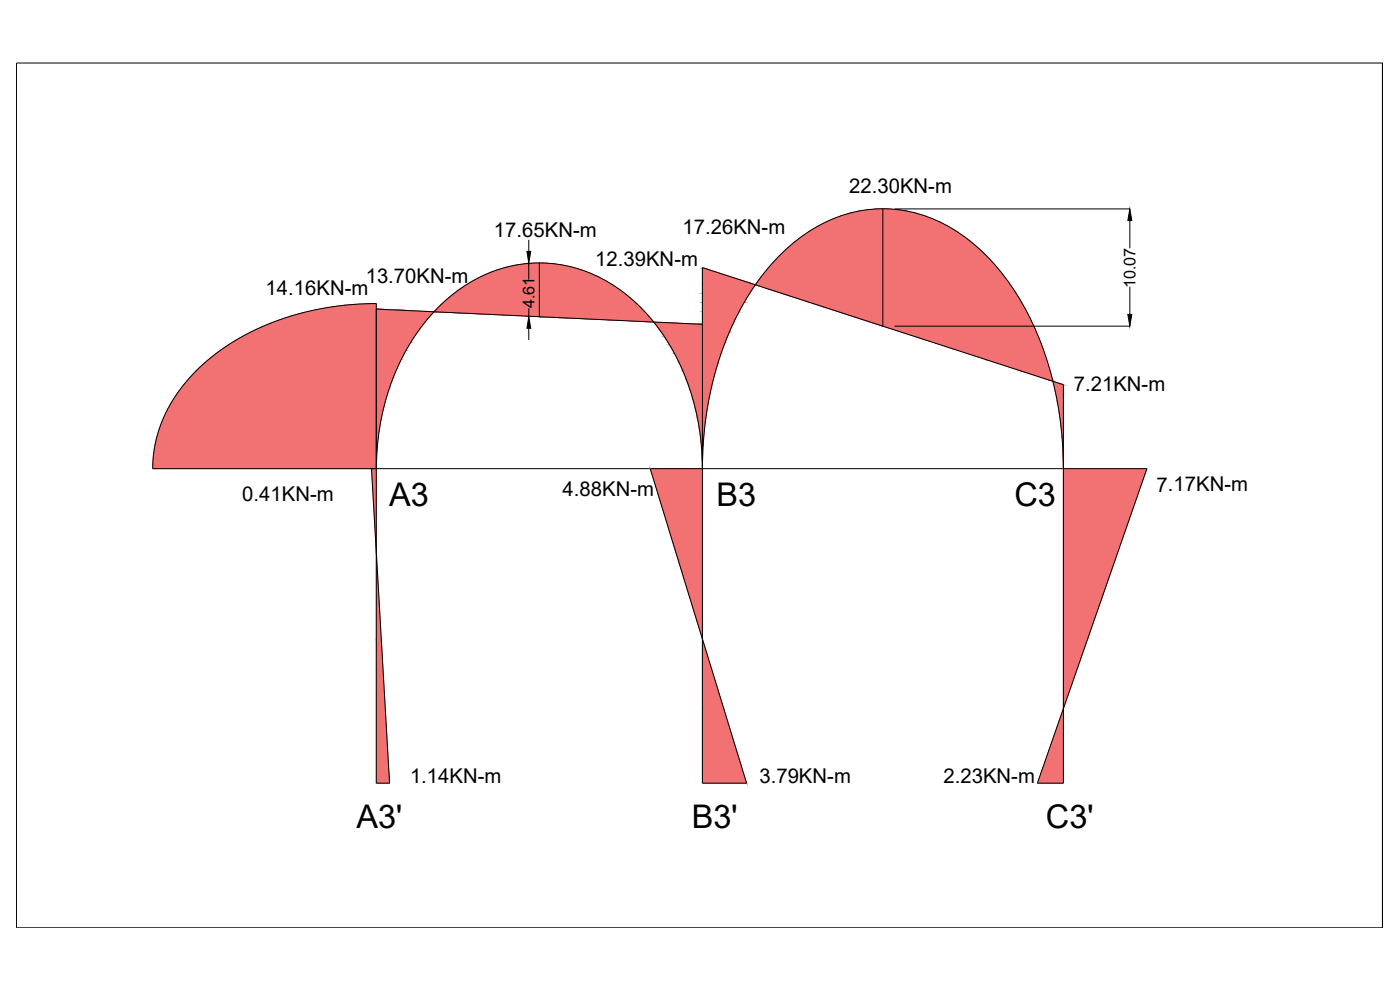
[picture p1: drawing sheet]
<svg xmlns="http://www.w3.org/2000/svg" width="420mm" height="297mm" viewBox="0 0 420 297" stroke-linecap="round" stroke-linejoin="round" font-family="sans-serif">
<!-- layer: 0 -->
<g fill="none" stroke="#000" stroke-width=".3">
<path d="M4.9 18.9h410v259.5h-410zM414.9 18.9h.1M414.9 18.9v259.5M158.4 78.9h.3v5M158.7 72v3.4M161.9 78.9v16.1M265 62.7v35.2M268.5 62.7h70.6M339.1 66.2v8.3M112.9 91.1v143.9h4l-5.4-94.4M112.9 92.7l97.9 4.6M113 91.1a80.4 80.4 0 0 0-47.5 14.5 46.2 46.2 0 0 0-19.1 28.3l-.4 3.3-.2 3.4h298.4l-32.9 94.4h7.8v-119.6l-108.3-35.1v154.7h13.3l-29-94.4"/>
<path d="M158.7 92.5v2.5h-.3M158.7 98.5v3.5M268.5 97.9h70.6M339.1 86v8.3M113 140.6a68.3 68.3 0 0 1 19-48.8 41.6 41.6 0 0 1 39.7-11.7 50.1 50.1 0 0 1 30.8 26 72.9 72.9 0 0 1 8.3 34.5 97.5 97.5 0 0 1 15.9-55.1 52.8 52.8 0 0 1 27.4-21.3 39.8 39.8 0 0 1 35.1 6.7 71.5 71.5 0 0 1 24.2 34.8 105.9 105.9 0 0 1 5.7 34.9"/>
</g>
<g fill="#f27172" stroke="#f27172" stroke-width=".3">
<path d="M262.5 62.8h2.5z"/>
<path d="M210.8 80.3l1 .3h-1z"/>
<path d="M109.6 91.2l3.3-.1z"/>
<path d="M112.9 92.7h.2z"/>
<path d="M159.1 94.9l2.8 .1z"/>
<path d="M193.8 96.5l2.4 .1z"/>
<path d="M196.2 96.6l7.3 .4h-7.1z"/>
<path d="M305.8 111.1h9.3l.8 2.9z"/>
<path d="M316 114.4l2.4 .8h-2.2z"/>
<path d="M112.9 138.2v2.4z"/>
<path d="M319.1 137.3v.9z"/>
<path d="M111.5 140.6h1.4v25z"/>
<path d="M112.9 165.6l1.5 26.1h-1.5z"/>
<path d="M195.1 140.6h15.7v25z"/>
<path d="M210.8 191.7l6.4 20.9h-6.4z"/>
<path d="M319.1 140.6h25.1l-17.8 51.1z"/>
<path d="M319.1 212.6v22.4h-7.8z"/>
<path d="M265 62.7l2.4 .1zM262.5 62.8l2.5-.1zM262.5 62.8h2.5z"/>
<path d="M265 62.8l4.9 .2zM265 62.8l4.9 .2h-4.9z"/>
<path d="M262.5 62.8l2.5 .2v-.2zM260 63l2.5-.2 2.5 .2z"/>
<path d="M265 63l7.3 .4-2.4-.4zM265 63l7.3 .4h-7.3z"/>
<path d="M260 63l5 .4v-.4zM257.5 63.4l2.5-.4 5 .4z"/>
<path d="M265 63.4l9.8 .6-2.5-.6zM265 63.4l9.8 .6h-9.8z"/>
<path d="M257.5 63.4l7.5 .6v-.6zM255 64l2.5-.6 7.5 .6z"/>
<path d="M265 64l12.2 .7-2.4-.7zM265 64l12.2 .7h-12.2z"/>
<path d="M255 64l10 .8v-.8zM252.6 64.8l2.4-.8 10 .8z"/>
<path d="M265 64.7l14.6 .9-2.4-.9zM265 64.7l14.6 .9h-14.6z"/>
<path d="M252.6 64.8l12.4 .8v-.8zM250.2 65.6l2.4-.8 12.4 .8z"/>
<path d="M265 65.6l16.9 1-2.3-1zM265 65.6l16.9 1h-16.9z"/>
<path d="M250.2 65.6l14.8 1.1v-1.1zM247.8 66.7l2.4-1.1 14.8 1.1z"/>
<path d="M265 66.6l19.3 1.2-2.4-1.2zM265 66.6l19.3 1.2h-19.3z"/>
<path d="M247.8 66.7l17.2 1.2v-1.2zM245.4 67.9l2.4-1.2 17.2 1.2z"/>
<path d="M265 67.8l21.5 1.3-2.2-1.3zM265 67.8l21.5 1.3h-21.5z"/>
<path d="M245.4 67.9l19.6 1.4v-1.4zM243.1 69.3l2.3-1.4 19.6 1.4z"/>
<path d="M265 69.1l23.7 1.5-2.2-1.5zM265 69.1l23.7 1.5h-23.7z"/>
<path d="M243.1 69.3l21.9 1.5v-1.5zM240.9 70.8l2.2-1.5 21.9 1.5z"/>
<path d="M265 70.6l25.9 1.6-2.2-1.6zM265 70.6l25.9 1.6h-25.9z"/>
<path d="M240.9 70.8l24.1 1.7v-1.7zM238.6 72.5l2.3-1.7 24.1 1.7z"/>
<path d="M265 72.2l28.1 1.8-2.2-1.8zM265 72.2l28.1 1.8h-28.1z"/>
<path d="M238.6 72.5l26.4 1.8v-1.8zM236.5 74.3l2.1-1.8 26.4 1.8z"/>
<path d="M265 74l30.2 1.9-2.1-1.9zM265 74l30.2 1.9h-30.2z"/>
<path d="M236.5 74.3l28.5 2v-2zM234.4 76.3l2.1-2 28.5 2z"/>
<path d="M265 75.9l32.2 2-2-2zM265 75.9l32.2 2h-32.2z"/>
<path d="M234.4 76.3l30.6 2.1v-2.1zM234.4 76.3l30.6 2.1h-32.6z"/>
<path d="M161.9 78.9l2.3 .1zM159.4 79l2.5-.1z"/>
<path d="M161.9 79h2.5zM161.9 79h2.5z"/>
<path d="M159.4 79l2.5 .2v-.2zM157 79.2l2.4-.2 2.5 .2z"/>
<path d="M161.9 79l5 .3zM161.9 79l5 .3h-5z"/>
<path d="M157 79.2l4.9 .4v-.4zM154.5 79.6l2.5-.4 4.9 .4z"/>
<path d="M161.9 79.3l7.5 .4-2.5-.4zM161.9 79.3l7.5 .4h-7.5z"/>
<path d="M265 77.9l34.1 2.2-1.9-2.2zM265 77.9l34.1 2.2h-34.1z"/>
<path d="M154.5 79.6l7.4 .6v-.6zM152.1 80.2l2.4-.6 7.4 .6z"/>
<path d="M161.9 79.7l10 .5-2.5-.5zM161.9 79.7l10 .5h-10z"/>
<path d="M232.4 78.4l32.6 2.2v-2.2zM232.4 78.4l32.6 2.2h-34.6z"/>
<path d="M152.1 80.2l9.8 .6v-.6zM149.7 80.8l2.4-.6 9.8 .6z"/>
<path d="M161.9 80.2l12.5 .8-2.5-.8zM161.9 80.2l12.5 .8h-12.5z"/>
<path d="M149.7 80.8l12.2 .9v-.9zM147.3 81.7l2.4-.9 12.2 .9z"/>
<path d="M161.9 81l14.9 .9-2.4-.9zM161.9 81l14.9 .9h-14.9z"/>
<path d="M265 80.1l36 2.3-1.9-2.3zM265 80.1l36 2.3h-36z"/>
<path d="M147.3 81.7l14.6 1v-1zM145 82.7l2.3-1 14.6 1z"/>
<path d="M161.9 81.9l17.3 1-2.4-1zM161.9 81.9l17.3 1h-17.3z"/>
<path d="M230.4 80.6l34.6 2.4v-2.4zM230.4 80.6l34.6 2.4h-36.5z"/>
<path d="M145 82.7l16.9 1.1v-1.1zM142.7 83.8l2.3-1.1 16.9 1.1z"/>
<path d="M161.9 82.9l19.7 1.2-2.4-1.2zM161.9 82.9l19.7 1.2h-19.7z"/>
<path d="M265 82.4l37.8 2.4-1.8-2.4zM265 82.4l37.8 2.4h-37.8z"/>
<path d="M228.5 83l36.5 2.1v-2.1zM228.5 83l36.5 2.1h-38.1z"/>
<path d="M210.8 80.6l14.9 4.5-13.9-4.5zM210.8 80.6l14.9 4.5h-14.9z"/>
<path d="M142.7 83.8l19.2 1.3v-1.3zM140.5 85.1l2.2-1.3 19.2 1.3z"/>
<path d="M226.9 85.1l38.1 .4v-.4zM226.9 85.1l38.1 .4h-38.3z"/>
<path d="M210.8 85.1l15.9 .4-1-.4zM210.8 85.1l15.9 .4h-15.9z"/>
<path d="M226.7 85.5h38.3zM226.7 85.5h38.3z"/>
<path d="M210.8 85.5h15.9zM210.8 85.5h15.8z"/>
<path d="M161.9 84.1l21.9 1.4-2.2-1.4zM161.9 84.1l21.9 1.4h-21.9z"/>
<path d="M140.5 85.1l21.4 1.4v-1.4zM138.3 86.5l2.2-1.4 21.4 1.4z"/>
<path d="M161.9 85.5l24.2 1.5-2.3-1.5zM161.9 85.5l24.2 1.5h-24.2z"/>
<path d="M265 84.8l39.5 2.6-1.7-2.6zM265 84.8l39.5 2.6h-39.5z"/>
<path d="M210.8 85.5l14.1 2.5 1.7-2.5zM210.8 85.5l14.1 2.5h-14.1z"/>
<path d="M138.3 86.5l23.6 1.6v-1.6zM136.2 88.1l2.1-1.6 23.6 1.6z"/>
<path d="M161.9 87l26.3 1.7-2.1-1.7zM161.9 87l26.3 1.7h-26.3z"/>
<path d="M136.2 88.1l25.7 1.7v-1.7zM134.1 89.8l2.1-1.7 25.7 1.7z"/>
<path d="M265 87.4l41.2 2.6-1.7-2.6zM265 87.4l41.2 2.6h-41.2z"/>
<path d="M161.9 88.7l28.5 1.8-2.2-1.8zM161.9 88.7l28.5 1.8h-28.5z"/>
<path d="M210.8 88l12.5 2.7 1.6-2.7zM210.8 88l12.5 2.7h-12.5z"/>
<path d="M109.6 91.2l3.3 .1v-.1zM106.3 91.3l3.3-.1 3.3 .1z"/>
<path d="M134.1 89.8l27.8 1.8v-1.8zM132.2 91.6l1.9-1.8 27.8 1.8z"/>
<path d="M106.3 91.3l6.6 .3v-.3zM103.1 91.6l3.2-.3 6.6 .3z"/>
<path d="M103.1 91.6l9.8 .5v-.5zM99.9 92.1l3.2-.5 9.8 .5z"/>
<path d="M161.9 90.5l30.5 1.9-2-1.9zM161.9 90.5l30.5 1.9h-30.5z"/>
<path d="M99.9 92.1l13 .5v-.5zM96.6 92.6l3.3-.5 13 .5z"/>
<path d="M96.6 92.6l16.3 .1zM96 92.7h16.9z"/>
<path d="M265 90l42.7 2.7-1.5-2.7zM265 90l42.7 2.7h-42.7z"/>
<path d="M132.2 91.6l29.7 1.6v-1.6zM130.5 93.2l1.7-1.6 29.7 1.6z"/>
<path d="M112.9 92.7l11.2 .5zM112.9 92.7l11.2 .5h-11.2z"/>
<path d="M96 92.7l16.9 .5v-.5zM93.5 93.2l2.5-.5 16.9 .5z"/>
<path d="M130.5 93.2l31.4 .3v-.3zM130.5 93.2l31.4 .3h-31.7z"/>
<path d="M112.9 93.2l17.3 .3-6.1-.3zM112.9 93.2l17.3 .3h-17.3z"/>
<path d="M210.8 90.7l11 2.9 1.5-2.9zM210.8 90.7l11 2.9h-11z"/>
<path d="M130.2 93.5l31.7 .1zM130.2 93.5l31.7 .1z"/>
<path d="M112.9 93.5h17.3zM112.9 93.5l17.3 .1z"/>
<path d="M93.5 93.2l19.4 .8v-.8zM90.3 94l3.2-.8 19.4 .8z"/>
<path d="M161.9 92.4l32.4 2-1.9-2zM161.9 92.4l32.4 2h-32.4z"/>
<path d="M161.9 94.4l32.8 .5-.4-.5zM161.9 94.4l32.8 .5h-32.8z"/>
<path d="M131.3 93.6l30.6 1.3v-1.3zM131.3 93.6l30.6 1.3z"/>
<path d="M90.3 94l22.6 .9v-.9zM87.2 94.9l3.1-.9 22.6 .9z"/>
<path d="M161.9 94.9l32.9 .1zM161.9 94.9l32.9 .1z"/>
<path d="M265 92.7l44.2 2.9-1.5-2.9zM265 92.7l44.2 2.9h-44.2z"/>
<path d="M112.9 93.6l15.5 2 1.8-2zM112.9 93.6l15.5 2h-15.5z"/>
<path d="M87.2 94.9l25.7 1v-1zM84.2 95.9l3-1 25.7 1z"/>
<path d="M210.8 93.6l9.5 2.9 1.5-2.9zM210.8 93.6l9.5 2.9h-9.5z"/>
<path d="M161.9 95l34.2 1.5-1.3-1.5zM161.9 95l34.2 1.5z"/>
<path d="M210.8 96.5l9.3 .5 .2-.5zM210.8 96.5l9.3 .5h-9.3z"/>
<path d="M84.2 95.9l28.7 1.1v-1.1zM81.3 97l2.9-1.1 28.7 1.1z"/>
<path d="M210.8 97l9.1 .3 .2-.3zM210.8 97l9.1 .3h-9.1z"/>
<path d="M196.4 97l14.4 .3-7.3-.3zM196.4 97l14.4 .3h-14.1z"/>
<path d="M265 95.6l45.2 2.3-1-2.3zM265 95.6l45.2 2.3h-45.2z"/>
<path d="M226.9 85.5l38.1 12.4zM226.9 85.5h38.1v12.4z"/>
<path d="M112.9 95.6l13.7 2.3 1.8-2.3zM112.9 95.6l13.7 2.3h-13.7z"/>
<path d="M265 97.9h45.2zM265 97.9h45.2z"/>
<path d="M81.3 97l31.6 1.2v-1.2zM78.4 98.2l2.9-1.2 31.6 1.2z"/>
<path d="M265 97.9l45.6 .6-.4-.6zM265 97.9l45.6 .6h-43.6z"/>
<path d="M196.7 97.3l14.1 1.5v-1.5zM196.7 97.3l14.1 1.5h-12.9z"/>
<path d="M78.4 98.2l34.5 1.3v-1.3zM75.6 99.5l2.8-1.3 34.5 1.3z"/>
<path d="M210.8 97.3l8.1 2.3 1-2.3zM210.8 97.3l8.1 2.3h-8.1z"/>
<path d="M112.9 97.9l12 2.3 1.7-2.3zM112.9 97.9l12 2.3h-12z"/>
<path d="M75.6 99.5l37.3 1.4v-1.4zM72.9 100.9l2.7-1.4 37.3 1.4z"/>
<path d="M197.9 98.8l12.9 2.3v-2.3zM197.9 98.8l12.9 2.3h-11.3z"/>
<path d="M267 98.5l44.9 3-1.3-3zM267 98.5l44.9 3h-35.5z"/>
<path d="M72.9 100.9l40 1.4v-1.4zM70.3 102.3l2.6-1.4 40 1.4z"/>
<path d="M112.9 100.2l10.4 2.4 1.6-2.4zM112.9 100.2l10.4 2.4h-10.4z"/>
<path d="M210.8 99.6l6.9 3 1.2-3zM210.8 99.6l6.9 3h-6.9z"/>
<path d="M199.5 101.1l11.3 2.4v-2.4zM199.5 101.1l11.3 2.4h-9.9z"/>
<path d="M70.3 102.3l42.6 1.7v-1.7zM67.8 104l2.5-1.7 42.6 1.7z"/>
<path d="M276.4 101.5l36.6 3.1-1.1-3.1zM276.4 101.5l36.6 3.1h-27.1z"/>
<path d="M112.9 102.6l8.9 2.5 1.5-2.5zM112.9 102.6l8.9 2.5h-8.9z"/>
<path d="M67.8 104l45.1 1.6v-1.6zM65.5 105.6l2.3-1.6 45.1 1.6z"/>
<path d="M210.8 102.6l5.7 3.2 1.2-3.2zM210.8 102.6l5.7 3.2h-5.7z"/>
<path d="M200.9 103.5l9.9 2.5v-2.5zM200.9 103.5l9.9 2.5h-8.4z"/>
<path d="M65.5 105.6l47.4 1.8v-1.8zM63.2 107.4l2.3-1.8 47.4 1.8z"/>
<path d="M112.9 105.1l7.5 2.7 1.4-2.7zM112.9 105.1l7.5 2.7h-7.5z"/>
<path d="M285.9 104.6l28.2 3.3-1.1-3.3zM285.9 104.6l28.2 3.3h-18.3z"/>
<path d="M202.4 106l8.4 2.6v-2.6zM202.4 106l8.4 2.6h-7.1z"/>
<path d="M210.8 105.8l4.6 3.3 1.1-3.3zM210.8 105.8l4.6 3.3h-4.6z"/>
<path d="M63.2 107.4l49.7 1.8v-1.8zM61 109.2l2.2-1.8 49.7 1.8z"/>
<path d="M112.9 107.8l6.3 2.7 1.2-2.7zM112.9 107.8l6.3 2.7h-6.3z"/>
<path d="M295.8 107.9l19.3 3.2-1-3.2zM295.8 107.9l19.3 3.2h-9.3z"/>
<path d="M61 109.2l51.9 1.9v-1.9zM59 111.1l2-1.9 51.9 1.9z"/>
<path d="M203.7 108.6l7.1 2.6v-2.6zM203.7 108.6l7.1 2.6h-5.9z"/>
<path d="M210.8 109.1l3.6 3.3 1-3.3zM210.8 109.1l3.6 3.3h-3.6z"/>
<path d="M59 111.1l53.9 2v-2zM59 111.1l53.9 2h-55.8z"/>
<path d="M112.9 110.5l5.1 2.8 1.2-2.8zM112.9 110.5l5.1 2.8h-5.1z"/>
<path d="M305.8 111.1l8.9 2.9h1.2zM314.7 114h1.2l.1 .4z"/>
<path d="M204.9 111.2l5.9 2.8v-2.8zM204.9 111.2l5.9 2.8h-4.8z"/>
<path d="M57.1 113.1l55.8 2.1v-2.1zM57.1 113.1l55.8 2.1h-57.5z"/>
<path d="M316.2 115.2l2.9 .2-.7-.2zM316.2 115.2l2.9 .2h-2.9z"/>
<path d="M210.8 112.4l2.8 3.4 .8-3.4zM210.8 112.4l2.8 3.4h-2.8z"/>
<path d="M112.9 113.3l4.1 2.8 1-2.8zM112.9 113.3l4.1 2.8h-4.1z"/>
<path d="M206 114l4.8 2.8v-2.8zM206 114l4.8 2.8h-3.8z"/>
<path d="M55.4 115.2l57.5 2.1v-2.1zM55.4 115.2l57.5 2.1h-59.2z"/>
<path d="M316.2 115.4l2.9 2.1v-2.1zM316.2 115.4l2.9 2.1h-2.4z"/>
<path d="M112.9 116.1l3.1 2.9 1-2.9zM112.9 116.1l3.1 2.9h-3.1z"/>
<path d="M210.8 115.8l2.1 3.4 .7-3.4zM210.8 115.8l2.1 3.4h-2.1z"/>
<path d="M53.7 117.3l59.2 2.2v-2.2zM53.7 117.3l59.2 2.2h-60.6z"/>
<path d="M207 116.8l3.8 2.8v-2.8zM207 116.8l3.8 2.8h-2.9z"/>
<path d="M316.7 117.5l2.4 3.3v-3.3zM316.7 117.5l2.4 3.3h-1.7z"/>
<path d="M52.3 119.5l60.6 2.2v-2.2zM52.3 119.5l60.6 2.2h-62z"/>
<path d="M112.9 119l2.3 3 .8-3zM112.9 119l2.3 3h-2.3z"/>
<path d="M207.9 119.6l2.9 2.9v-2.9zM207.9 119.6l2.9 2.9h-2.2z"/>
<path d="M210.8 119.2l1.4 3.6 .7-3.6zM210.8 119.2l1.4 3.6h-1.4z"/>
<path d="M50.9 121.7l62 2.2v-2.2zM50.9 121.7l62 2.2h-63.2z"/>
<path d="M317.4 120.8l1.7 3.2v-3.2zM317.4 120.8l1.7 3.2h-1.2z"/>
<path d="M112.9 122l1.6 3 .7-3zM112.9 122l1.6 3h-1.6z"/>
<path d="M208.6 122.5l2.2 3v-3zM208.6 122.5l2.2 3h-1.5z"/>
<path d="M49.7 123.9l63.2 2.4v-2.4zM49.7 123.9l63.2 2.4h-64.2z"/>
<path d="M210.8 122.8l.9 3.5 .5-3.5zM210.8 122.8l.9 3.5h-.9z"/>
<path d="M317.9 124l1.2 3.3v-3.3zM317.9 124l1.2 3.3h-.8z"/>
<path d="M112.9 125l1 3.1 .6-3.1zM112.9 125l1 3.1h-1z"/>
<path d="M209.3 125.5l1.5 3v-3zM209.3 125.5l1.5 3h-1z"/>
<path d="M48.7 126.3l64.2 2.3v-2.3zM48.7 126.3l64.2 2.3h-65.1z"/>
<path d="M210.8 126.3l.5 3.5 .4-3.5zM210.8 126.3l.5 3.5h-.5z"/>
<path d="M318.3 127.3l.8 3.3v-3.3zM318.3 127.3l.8 3.3h-.4z"/>
<path d="M47.8 128.6l65.1 2.4v-2.4zM47.8 128.6l65.1 2.4h-65.8z"/>
<path d="M112.9 128.1l.6 3.1 .4-3.1zM112.9 128.1l.6 3.1h-.6z"/>
<path d="M209.8 128.5l1 3v-3zM209.8 128.5l1 3h-.5z"/>
<path d="M47.1 131l65.8 2.3v-2.3zM47.1 131l65.8 2.3h-66.3z"/>
<path d="M210.8 129.8l.2 3.6 .3-3.6zM210.8 129.8l.2 3.6h-.2z"/>
<path d="M318.7 130.6l.4 3.3v-3.3zM318.7 130.6l.4 3.3h-.2z"/>
<path d="M112.9 131.2l.3 3.1 .3-3.1zM112.9 131.2l.3 3.1h-.3z"/>
<path d="M210.3 131.5l.5 3v-3zM210.3 131.5l.5 3h-.2z"/>
<path d="M46.6 133.3l66.3 2.4v-2.4zM46.6 133.3l66.3 2.4h-66.8z"/>
<path d="M210.8 133.4v3.6l.2-3.6zM210.8 133.4v3.6z"/>
<path d="M318.9 133.9l.2 3.4v-3.4zM318.9 133.9l.2 3.4z"/>
<path d="M112.9 134.3l.1 3.1 .2-3.1zM112.9 134.3l.1 3.1z"/>
<path d="M210.6 134.5l.2 3.1v-3.1zM210.6 134.5l.2 3.1z"/>
<path d="M210.8 138.2v2.4zM210.8 138.2v2.4z"/>
<path d="M319.1 137.3v.9zM319.1 138.2v2.4z"/>
<path d="M210.8 137v1.2zM210.8 137v1.2z"/>
<path d="M210.7 137.6l.1 .6zM210.7 137.6l.1 .6z"/>
<path d="M112.9 137.4l.1 .8zM112.9 137.4l.1 .8z"/>
<path d="M46.1 135.7l66.8 2.5v-2.5zM46.1 135.7l66.8 2.5h-67z"/>
<path d="M45.9 138.2l67 2.4v-2.4zM45.9 138.2l67 2.4h-67.1z"/>
<path d="M195.1 140.6l7.7 25h8zM202.8 165.6h8v26.1z"/>
<path d="M319.1 140.6v51.1h7.3zM319.1 191.7h7.3l-7.3 20.9z"/>
<path d="M210.8 212.6l13.3 22.4-6.9-22.4zM210.8 212.6l13.3 22.4h-13.3z"/>
<path d="M112.9 191.7l4 43.3-2.5-43.3zM112.9 191.7l4 43.3h-4z"/>
</g>
<path d="M158.1 75.4h1.2l-.6 3.5zM339.1 62.7l.6 3.5h-1.2zM158.7 95l.6 3.5h-1.2zM338.5 94.3h1.2l-.6 3.6z" fill="#000" stroke="#000" stroke-width=".3"/>
<g font-size="9.8">
<text x="116.8" y="152">A3</text>
<text x="215" y="152">B3</text>
<text x="304.4" y="152">C3</text>
<text x="107" y="248.4">A3'</text>
<text x="207.6" y="248.4">B3'</text>
<text x="313.9" y="248.4">C3'</text>
</g>
<g font-size="6.1">
<text x="254.8" y="57.9">22.30KN-m</text>
<text x="148.2" y="71.1">17.65KN-m</text>
<text x="204.8" y="70.3">17.26KN-m</text>
<text x="178.6" y="79.8">12.39KN-m</text>
<text x="79.7" y="88.5">14.16KN-m</text>
<text x="109.8" y="85">13.70KN-m</text>
<text x="322.3" y="117.4">7.21KN-m</text>
<text x="168.9" y="148.9">4.88KN-m</text>
<text x="347.1" y="147.5">7.17KN-m</text>
<text x="72.7" y="150.3">0.41KN-m</text>
<text x="123" y="234.9">1.14KN-m</text>
<text x="227.9" y="234.9">3.79KN-m</text>
<text x="283.2" y="235">2.23KN-m</text>
</g>
<g font-size="4.9">
<text x="340.8" y="86.5" transform="rotate(-90 340.8 86.5)">10.07</text>
<text x="160.4" y="92.5" transform="rotate(-90 160.4 92.5)">4.61</text>
</g>
</svg>
